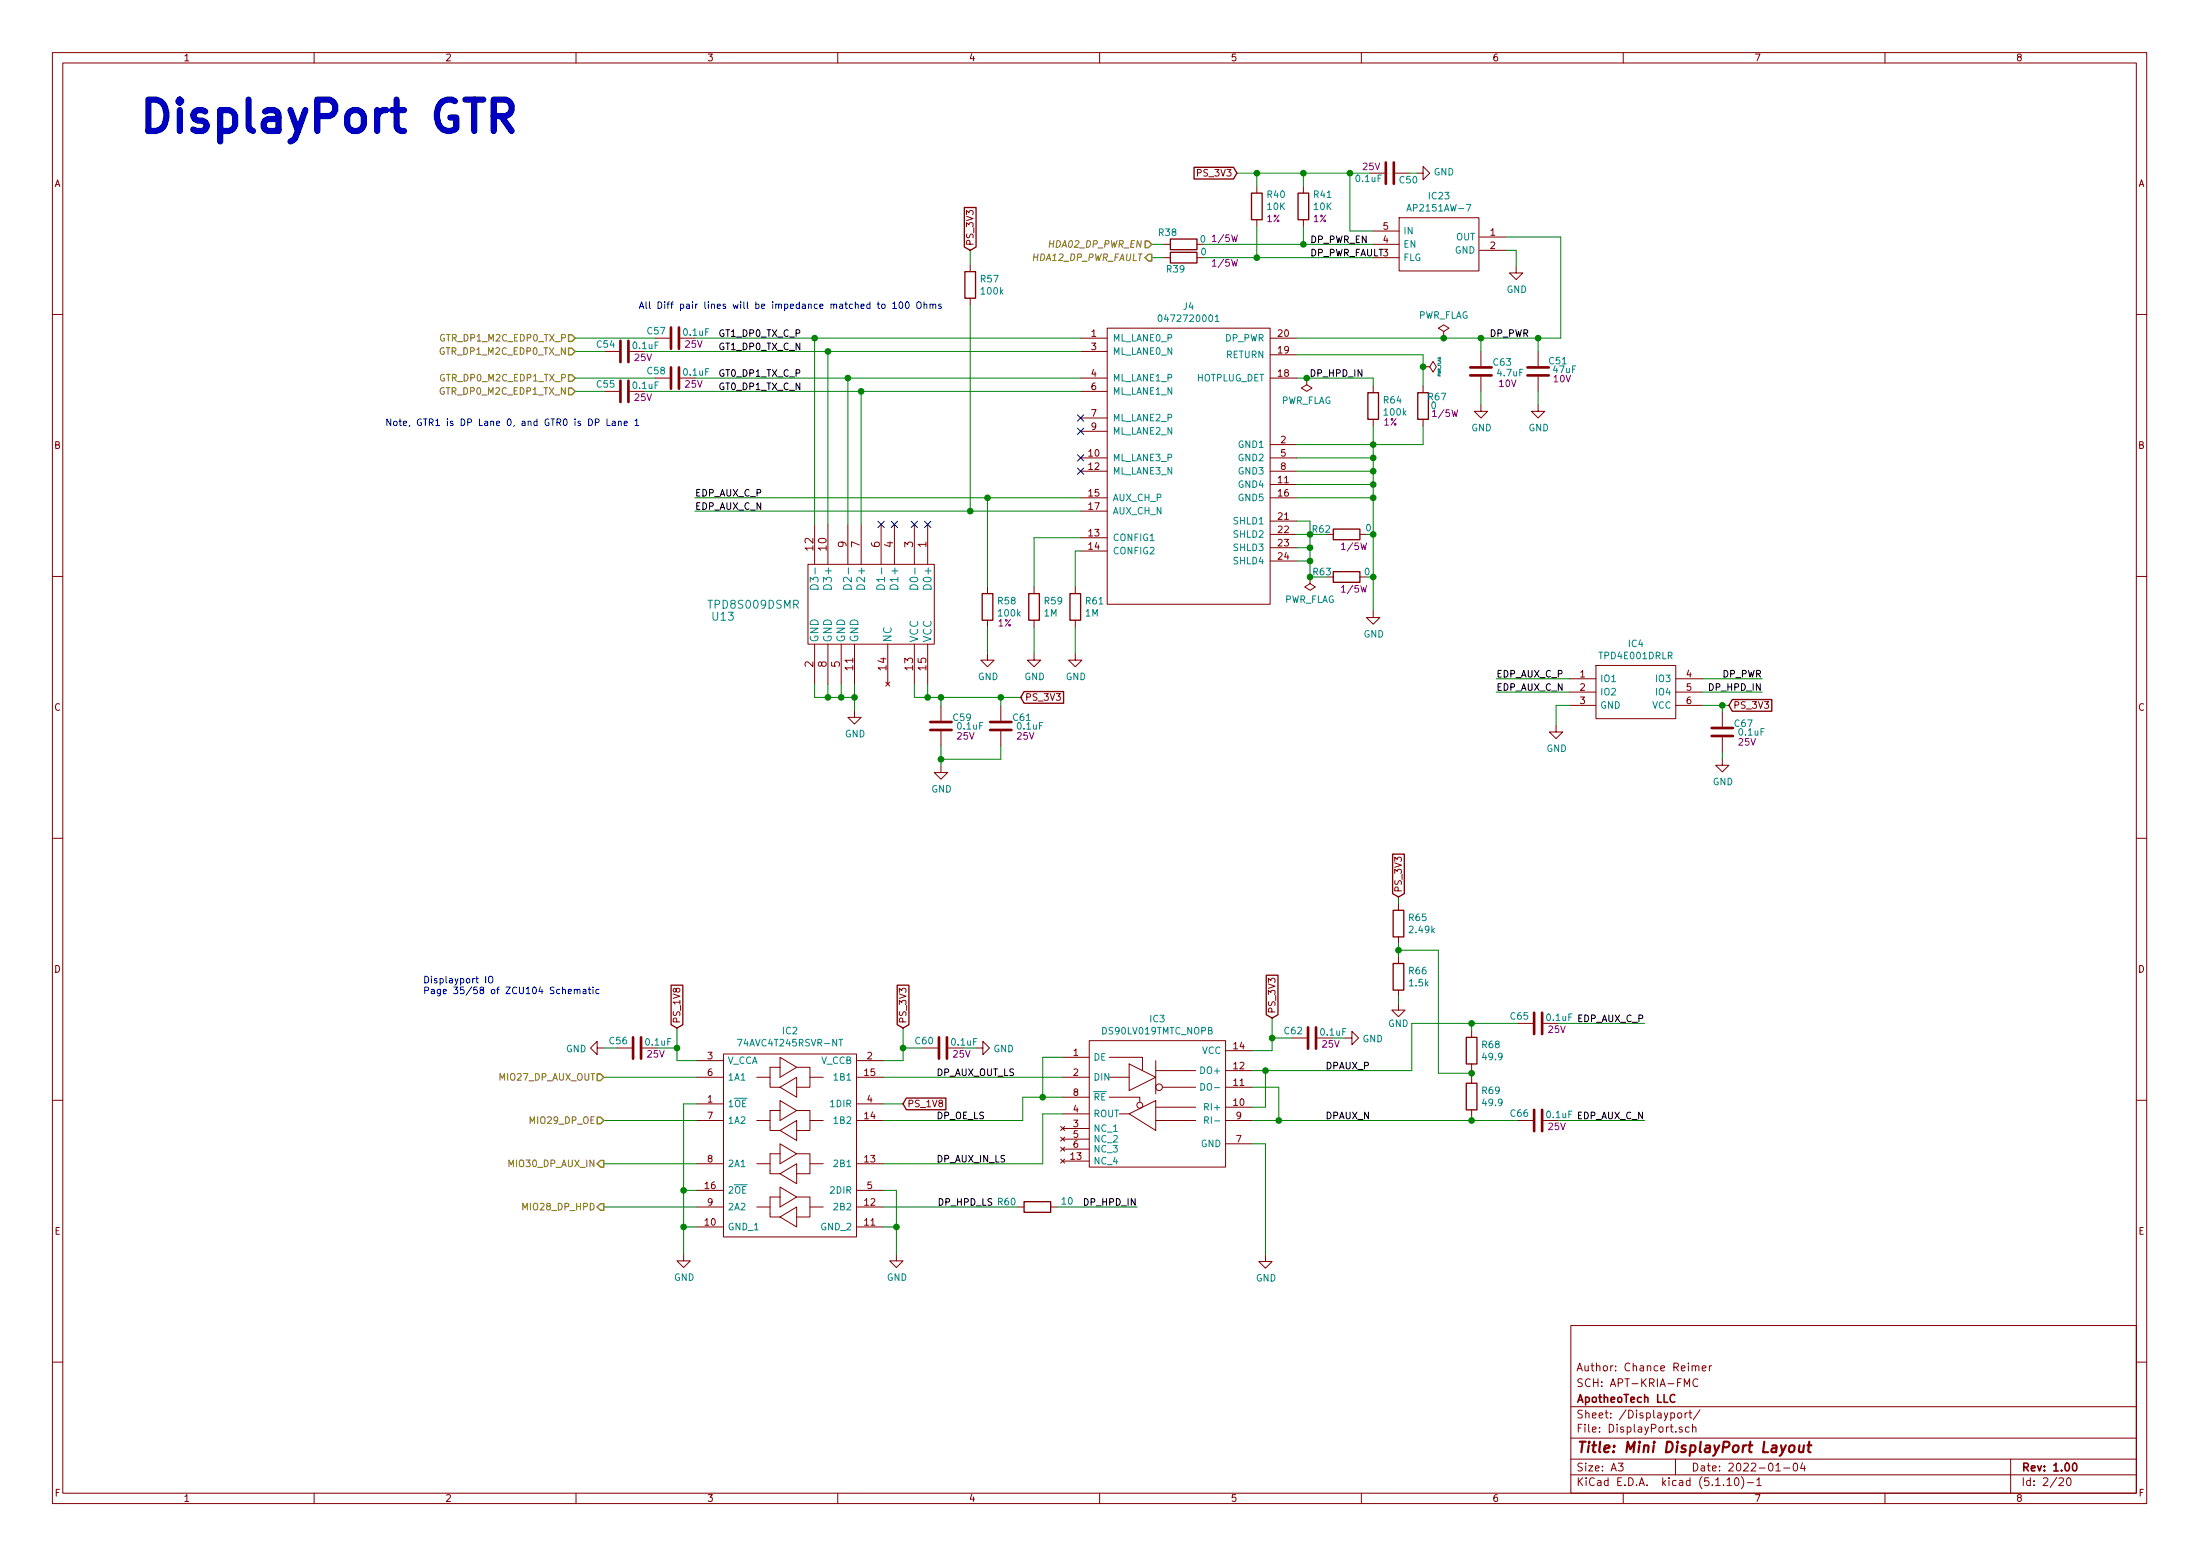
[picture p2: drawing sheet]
<svg xmlns="http://www.w3.org/2000/svg" width="420mm" height="297mm" viewBox="0 0 420 297" stroke-linecap="round" stroke-linejoin="round" font-family="sans-serif">
<g fill="none" stroke="#840000" stroke-width=".19">
<path d="M10 10h400v277h-400zM12 12h396v273.1h-396zM60 10v2M110 10v2M160 10v2M210 10v2M260 10v2M310 10v2M360 10v2M240 35.6v1.3M248.9 35.6v1.3M261.6 33.1h2.8"/>
<path d="M266.4 33.1h2.8M270.5 33.1h1.3v-1.3l1.2 1.3-1.2 1.2v-1.2M185.3 50.6v1.3M185.3 56.9v1.3M222.2 49.2h1.3M222.2 46.6h1.3M228.6 49.2h1.3M228.6 46.6h1.3M240 41.9v1.3M248.9 41.9v1.3M262.1 49.2h5.1M262.1 46.6h5.1"/>
<path d="M262.1 44.1h5.1M267.2 41.6h15.2v10.1h-15.2zM282.6 45.2h5.1M282.6 47.8h5.1M289.6 50.8v1.3h1.2l-1.2 1.3-1.3-1.3h1.3M10 60h2M115.4 74.7h2.8M115.4 67.1h2.8M120.3 74.7h2.8M120.3 67.1h2.8M125.1 72.2h2.8M125.1 64.6h2.8"/>
<path d="M129.9 72.2h2.8M129.9 64.6h2.8M206.4 74.7h5.1M206.4 72.2h5.1M206.4 67.1h5.1M206.4 64.6h5.1M206.4 79.8h5.1M211.5 62.6h31.1v52.8h-31.1zM242.6 72.2h5M242.6 64.6h5M242.6 67.7h5M249.6 72.2v1.2l1 .7-1 .6-1.1-.6 1.1-.7"/>
<path d="M249.6 72.2h.1M262.3 73.7v1.3M271.8 70h1.2l.7-1 .6 1-.6 1-.7-1M271.8 70h.1M271.8 73.7v1.3M275.7 63.3l1-.7-1-.6-1 .6 1 .7v1.3M275.7 64.6h.1M282.8 77.3v1.2h1.3l-1.3 1.3-1.2-1.3h1.2M282.8 67.1v2.8M282.8 71.9v2.8M293.8 77.3v1.2h1.2l-1.2 1.3-1.3-1.3h1.3M293.8 67.1v2.8"/>
<path d="M293.8 71.9v2.8M408 60h2M206.4 87.4h5.1M206.4 90h5.1M206.4 95h5.1M206.4 97.6h5.1M206.4 82.3h5.1M242.6 87.4h5M242.6 92.5h5M242.6 90h5M242.6 95h5M242.6 84.9h5"/>
<path d="M242.6 99.5h5M262.3 80v1.3M271.8 80v1.3M10 110h2M154.3 107.7h24.1v15.3h-24.1zM155.6 100.1v7.6M158.1 100.1v7.6M161.9 100.1v7.6M164.5 100.1v7.6M168.3 100.1v7.6M170.8 100.1v7.6M174.6 100.1v7.6"/>
<path d="M177.2 100.1v7.6M188.6 112.1v1.2M188.6 118.4v1.3M197.5 112.1v1.2M197.5 118.4v1.3M205.4 112.1v1.2M205.4 118.4v1.3M206.4 102.7h5.1M206.4 105.2h5.1M242.6 102h5M242.6 104.6h5M242.6 107.1h5"/>
<path d="M250.2 110.1v1.3l1 .7-1 .6-1-.6 1-.7M250.2 110.1h.1M253.4 102h1.2M259.7 102h1.3M259.7 110.1h1.3M262.3 116.6v1.3h1.2l-1.2 1.3-1.3-1.3h1.3M408 110h2M155.6 123v7.6M158.1 123v7.6M160.7 123v7.6M163.2 135.7v1.2h1.3l-1.3 1.3-1.3-1.3h1.3M163.2 123v7.6"/>
<path d="M169.2 130.2l.7 .8M169.5 123v7.6M169.9 130.2l-.7 .8M174.6 123v7.6M177.2 123v7.6M179.7 134.8v2.8M179.7 139.6v2.8M188.6 124.8v1.2h1.3l-1.3 1.3-1.3-1.3h1.3M191.1 134.8v2.8M191.1 139.6v2.8M197.5 124.8v1.2h1.3l-1.3 1.3-1.3-1.3h1.3M205.4 124.8v1.2h1.2l-1.2 1.3-1.3-1.3h1.3"/>
<path d="M297.2 138.5v1.2h1.2l-1.2 1.3-1.3-1.3h1.3M299.7 129.6h5.1M299.7 132.1h5.1M299.7 134.7h5.1M304.8 127h15.2v10.2h-15.2zM320 129.6h5.1M320 132.1h5.1M320 134.7h5.1M328.9 135.9v2.8M179.7 146.2v1.3h1.3l-1.3 1.3-1.3-1.3h1.3M328.9 144.8v1.3h1.3l-1.3 1.3-1.2-1.3h1.2M328.9 140.8v2.7"/>
<path d="M10 160h2M267.1 172.5v1.3M267.1 178.9v1.2M408 160h2M208 198.7h26.1v24.1h-26.1zM246.8 198.2h2.8M251.6 198.2h2.8M256.9 198.2h1.3v1.2l1.3-1.2-1.3-1.3v1.3M267.1 191.6v1.2h-1.3l1.3 1.3 1.3-1.3h-1.3M267.1 182.7v1.2M267.1 189v1.3M281.1 196.8v1.2"/>
<path d="M289.9 195.4h2.8M294.8 195.4h2.8M10 210h2M114 200.1v-1.3l-1.2 1.3 1.2 1.2v-1.2h1.3M117.9 200.1h2.7M122.7 200.1h2.8M133.1 205.6h5.1M133.1 213.9h5.1M133.1 210.7h5.1M133.1 202.5h5.1M138.2 201.2h25.4v34.9h-25.4zM144.5 205.6h2.6"/>
<path d="M144.5 213.9h2.6M147.1 203.7v3.2zM147.1 203.7h1.9zM147.1 212v3.2zM147.1 212h1.9zM147.1 206.9v.7h1.9l3.1-2v3.9l-3.1-1.9M147.1 215.2v.6h1.9l3.1-1.9v3.8l-3.1-1.9M149 203.7v1.9zM149 212v1.9zM149 203.7v-1.9l3.1 1.9-3.1 1.9M149 212v-1.9l3.1 1.9-3.1 1.9M152.1 203.7h2.6v3.9h-2.6"/>
<path d="M152.1 212h2.6v3.8h-2.6M154.7 205.6h2.5M154.7 213.9h2.5M163.6 205.6h5.1M163.6 213.9h5.1M163.6 210.7h5.1M163.6 202.5h5.1M176.3 200.1h2.8M181.1 200.1h2.8M186.4 200.1h1.3v1.2l1.3-1.2-1.3-1.3v1.3M202.6 215l.7 .8M202.6 217.1l.7 .7"/>
<path d="M202.6 219l.7 .7M202.9 205.6h5.1M202.9 212.6h5.1M202.9 201.8h5.1M202.9 215.4h5.1M202.9 217.5h5.1M202.9 219.4h5.1M202.9 209.5h5.1M203.3 215l-.7 .8M203.3 217.1l-.7 .7M203.3 219l-.7 .7M211.8 201.8h6.4v2.6"/>
<path d="M211.8 209.5h5.9v.8M211.8 205.6h3.8M213.7 212.6h1.9M215.6 203.1l5.1 2.5-5.1 2.6zM215.6 212.6l5.1-2.5v5.7zM220.7 213.9h7.6M220.7 202.5v6.3M220.7 204.4h7.6M220.7 211.4h7.6M222 207.6h6.3M234.1 213.9h5M234.1 204.4h5"/>
<path d="M234.1 207.6h5M234.1 211.4h5M234.1 200.6h5M234.1 218.3h5M281.1 203.1v1.3M281.1 205.5v1.3M281.1 211.9v1.2M289.9 213.9h2.8M294.8 213.9h2.8M408 210h2M130.6 239.4v1.3h1.2l-1.2 1.3-1.3-1.3h1.3M133.1 230.4h5.1"/>
<path d="M133.1 222.2h5.1M133.1 234.2h5.1M133.1 227.2h5.1M144.5 230.4h2.6M144.5 222.2h2.6M147.1 228.5v3.2zM147.1 228.5h1.9zM147.1 220.3v3.1zM147.1 220.3h1.9zM147.1 231.7v.6h1.9l3.1-1.9v3.8l-3.1-1.9M147.1 223.4v.7h1.9l3.1-1.9v3.8l-3.1-1.9M149 228.5v1.9z"/>
<path d="M149 220.3v1.9zM149 228.5v-1.9l3.1 1.9-3.1 1.9M149 220.3v-2l3.1 2-3.1 1.9M152.1 228.5h2.6v3.8h-2.6M152.1 220.3h2.6v3.8h-2.6M154.7 230.4h2.5M154.7 222.2h2.5M163.6 230.4h5.1M163.6 222.2h5.1M163.6 234.2h5.1M163.6 227.2h5.1M171.2 239.4v1.3h1.3l-1.3 1.3-1.3-1.3h1.3"/>
<path d="M194.3 230.4h1.3M200.7 230.4h1.2M202.6 221.3l.7 .7M202.9 221.7h5.1M203.3 221.3l-.7 .7M241.7 239.6v1.2h1.3l-1.3 1.3-1.3-1.3h1.3M300 253h108v32.1h-108zM10 260h2M300 278.5h108M300 274.5h108M300 268.5h108M309 279.3h1l-.5 .6 .4 .1v.7l-.2 .1-.7-.1"/>
<path d="M320 278.5v3M320.5 269.8l.2-.1 .4 .1v.8l-.2 .1-.4-.1zM321.3 272.5a.37 .37 0 0 0-.6 .1l.1 .2 .5 .2v.1l-.2 .3-.4-.1M321.7 264.7v-1.5l.5 1.1 .5-1.1v1.5M321.8 269.7v1M322.2 269.7l-.4 .3M322.5 269.7h.6M322.6 272.5l-.4-.1-.3 .3 .1 .6 .2 .1 .4-.1M322.8 269.2v1.3l.3 .2M323.2 260.8a.37 .37 0 0 1 .6 .1v.8M323.2 272.5h.1a.37 .37 0 0 1 .6 .1v.8M323.2 271.9v1.5"/>
<path d="M323.8 260.9l.2-.2 .4 .1 .1 .9M324.3 263.4a.71 .71 0 0 0-1 .4 .71 .71 0 0 0 .7 .9l.3-.1M324.7 269.1l-1.3 2M325.1 261.2l.7-.1v-.3l-.5-.1-.2 .2 .1 .7h.6M326.5 260.7v1M326.9 260.7l-.3 .1-.1 .2M342.6 279.5l.4-.2a.94 .94 0 0 1 0 1.5 .82 .82 0 0 1-.4-1.3zM344.2 279.2l-.3 1.1h.9M344.6 279.8v1M384 278.5v6.6M408 260h2M60 285.1v1.9"/>
<path d="M110 285.1v1.9M160 285.1v1.9M210 285.1v1.9M260 285.1v1.9M300 281.5h108M310 285.1v1.9M329.8 282.5l.5-.4v1.5M329.8 283.6h.9M331.4 282.2l.2-.1a.8 .8 0 0 1 .5 .8 .8 .8 0 0 1-.5 .7 1 1 0 0 1-.2-1.4zM332.6 281.9a1.71 1.71 0 0 1 0 2.3M333.7 283h1.2M335.5 282.5l.4-.4v1.5"/>
<path d="M335.5 283.6h.9M339.2 280.8h.8M340.7 280.2h1.1M360 285.1v1.9M393.2 282.3l.6-.2 .3 .4-.9 1.1h.9M394.8 282.3l.2-.2a.86 .86 0 0 1 .2 1.5 .79 .79 0 0 1-.4-1.3z"/>
<circle cx="217.7" cy="211" r=".56"/>
<circle cx="221.4" cy="207.6" r=".63"/>
</g>
<path d="M319.9 266.4a.59 .59 0 0 0-.8-.1 .59 .59 0 0 0-.2 .8 .56 .56 0 0 0 .3 .5 .56 .56 0 0 0 .7 0M395.9 279.5l.3-.2a.86 .86 0 0 1 .1 1.5l-.4-.3-.1-.6z" fill="none" stroke="#840000" stroke-width=".3"/>
<path d="M341.8 276.1l.1-.1a.51 .51 0 0 1 .8 .3l-.2 .7a.51 .51 0 0 1-.5 .2 .51 .51 0 0 1-.4-.4zM343.7 275.9l-.1 1.2a.59 .59 0 0 0 .8-.1M344.5 275.9l-.2 1.3M345.2 275.9h.7M345.5 275.2l-.2 1.7 .1 .2 .4 .1" fill="none" stroke="#840000" stroke-width=".41"/>
<g fill="none" stroke="#840000" stroke-width=".25">
<path d="M184.2 39.6h2.2v7.6l-1.1 .6-1.1-.6zM228 31.9h7.6l.6 1.2-.6 1.1h-7.6zM239 36.9h2v5h-2zM247.9 36.9h2v5h-2zM184.3 51.9h2v5h-2zM223.5 45.6h5.1v2.1h-5.1zM223.5 48.2h5.1v2h-5.1zM261.2 75h2.1v5h-2.1zM270.8 75h2v5h-2zM187.6 113.3h2v5.1h-2zM196.5 113.3h2v5.1h-2zM204.3 113.3h2.1v5.1h-2.1z"/>
<path d="M254.6 101h5.1v2h-5.1zM254.6 109.1h5.1v2.1h-5.1zM195.6 132h7.5v2.3h-7.5l-.7-1.2zM330.8 133.5h7.6v2.3h-7.6l-.6-1.1zM266 163.1h2.2v7.5l-1.1 .6-1.1-.6zM266.1 173.8h2v5.1h-2zM128.2 188.1h2.2v7.5l-1.1 .7-1.1-.7zM171.3 188.1h2.3v7.5l-1.1 .7-1.2-.7zM241.8 186.2h2.3v7.5l-1.1 .6-1.2-.6zM266.1 183.9h2v5.1h-2zM280 198h2.1v5.1h-2.1zM173.1 209.6h7.5v2.2h-7.5l-.6-1.1z"/>
<path d="M280 206.8h2.1v5.1h-2.1zM195.6 229.4h5.1v2h-5.1z"/>
</g>
<g fill="none" stroke="#008484" stroke-width=".19">
<path d="M280 39h.9l-.6 1.3M268.7 40.3l.4-1.3 .4 1.3M221.3 60.2l.2-.1a.67 .67 0 0 1 .4 .6 .67 .67 0 0 1-.4 .7l-.3-.5zM232.1 60.5l.3-.4v1.3M232.1 61.4h.7M154.8 111.9a.8 .8 0 0 1 .9-.2 .8 .8 0 0 1 .5 .8h-1.5zM157.4 111.9a.8 .8 0 0 1 .9-.2 .8 .8 0 0 1 .5 .8h-1.5zM161.2 111.9a.8 .8 0 0 1 .9-.2 .8 .8 0 0 1 .5 .8h-1.5zM163.7 111.9a.8 .8 0 0 1 .9-.2 .8 .8 0 0 1 .5 .8h-1.5zM167.5 111.9a.8 .8 0 0 1 .9-.2 .8 .8 0 0 1 .5 .8h-1.5zM170.1 111.9a.8 .8 0 0 1 .9-.2 .8 .8 0 0 1 .5 .8h-1.5zM173.9 111.9a.8 .8 0 0 1 .9-.2 .8 .8 0 0 1 .5 .8h-1.5z"/>
<path d="M176.4 111.9a.8 .8 0 0 1 .9-.2 .8 .8 0 0 1 .5 .8h-1.5zM140.8 198.4h.9l-.6 1.3M160.2 198.4h.7M229.3 206.8a.64 .64 0 0 1 .8 .7 .64 .64 0 0 1-.8 .6zM230.1 213.9l.6-.1v-.5l-.6-.1v1.3M230.4 213.9l.4 .6"/>
</g>
<g fill="none" stroke="#840000" stroke-width=".51">
<path d="M264.7 31v4.1M266.2 31v4.1M118.5 65.1v4M118.5 72.7v4M120 65.1v4M120 72.7v4M128.1 62.5v4.1M128.1 70.1v4.1M129.7 62.5v4.1M129.7 70.1v4.1M280.8 71.7h4.1M280.8 70.1h4.1"/>
<path d="M291.7 71.7h4.1M291.7 70.1h4.1M177.7 137.8h4M177.7 139.4h4M189.1 137.8h4.1M189.1 139.4h4.1M326.9 139h4.1M326.9 140.5h4.1M120.9 198v4.1M122.4 198v4.1M179.3 198v4.1M180.8 198v4.1"/>
<path d="M249.8 196.1v4.1M251.3 196.1v4.1M293 193.3v4.1M294.5 193.3v4.1M293 211.9v4M294.5 211.9v4"/>
</g>
<g fill="none" stroke="#008400" stroke-width=".19">
<path d="M236.2 33.1h25.4M240 33.1v2.5M248.9 33.1v2.5M257.8 33.1v11h4.3M269.2 33.1h1.3M185.3 47.8v2.8M185.3 58.2v39.4M220 49.2h2.2M220 46.6h2.2M229.9 49.2h32.2M229.9 46.6h32.2M240 43.2v6"/>
<path d="M248.9 43.2v3.4M287.7 45.2h10.4v19.4h-50.5M287.7 47.8h1.9v3M109.9 72.2h15.2M109.9 64.6h15.2M109.9 74.7h5.5M109.9 67.1h5.5M123.1 74.7h83.3M123.1 67.1h83.3M132.7 72.2h73.7M132.7 64.6h73.7M155.6 64.6v35.5"/>
<path d="M158.1 67.1v33M161.9 72.2v27.9M164.5 74.7v25.4M247.6 67.7h24.2v6M247.6 72.2h14.7v1.5M282.8 64.6v2.5M282.8 74.7v2.6M293.8 64.6v2.5M293.8 74.7v2.6M132.7 95h73.7M132.7 97.6h73.7M188.6 95v17.1"/>
<path d="M247.6 99.5h2.6v10.6h3.2M247.6 95h14.7M247.6 92.5h14.7M247.6 90h14.7M247.6 87.4h14.7M262.3 81.3v35.3M271.8 81.3v3.6h-24.2M188.6 119.7v5.1M197.5 119.7v5.1M205.4 119.7v5.1M206.4 105.2h-1v6.9M206.4 102.7h-8.9v9.4"/>
<path d="M247.6 102h5.8M247.6 107.1h2.6M247.6 104.6h2.6M261 110.1h1.3M155.6 130.6v2.5h7.6M158.1 130.6v2.5M160.7 130.6v2.5M163.2 130.6v5.1M174.6 130.6v2.5h20.3M177.2 130.6v2.5M179.7 133.1v1.7M191.1 133.1v1.7"/>
<path d="M285.7 129.6h14M285.7 132.1h14M299.7 134.7h-2.5v3.8M325.1 134.7h5.1M325.1 129.6h11.4M325.1 132.1h11.4M328.9 134.7v1.2M179.7 142.4v3.8M191.1 142.4v2.5h-11.4M328.9 143.5v1.3M267.1 171.2v1.3M129.3 196.3v6.2h3.8"/>
<path d="M172.5 196.3v6.2h-3.8M243 194.3v6.3h-3.9M243 198.2h3.8M267.1 181.4h7.6v23.5h6.4M267.1 180.1v2.6M267.1 190.3v1.3M281.1 195.4v1.4M289.9 195.4h-20.3v9h-30.5M297.6 195.4h16.5M115.3 213.9h17.8M115.3 205.6h17.8M115.3 200.1h2.6"/>
<path d="M125.5 200.1h3.8M133.1 210.7h-2.5v28.7M168.7 205.6h34.2M168.7 210.7h3.8M172.5 200.1h3.8M202.9 209.5h-7.6v4.4h-26.6M202.9 212.6h-3.8v9.6h-30.4M202.9 201.8h-3.8v7.7M239.1 218.3h2.6v21.3M239.1 213.9h50.8M239.1 207.6h5.1v6.3M241.7 204.4v7h-2.6"/>
<path d="M281.1 204.4v1.1M281.1 213.1v.8M297.6 213.9h16.5M115.3 222.2h17.8M115.3 230.4h17.8M130.6 227.2h2.5M130.6 234.2h2.5M168.7 227.2h2.5v12.2M168.7 230.4h25.6M168.7 234.2h2.5M201.9 230.4h15.3"/>
</g>
<path d="M218.7 46h.6l.7 .6-.7 .7h-.6zM219.3 48.6h.7v1.2h-.7l-.6-.6zM108.6 66.5h.6l.7 .6-.7 .6h-.6zM108.6 71.5h.6l.7 .7-.7 .6h-.6zM108.6 74.1h.6l.7 .6-.7 .6h-.6zM108.6 63.9h.6l.7 .7-.7 .6h-.6zM114 213.3h.7l.6 .6-.6 .6h-.7zM114 205h.7l.6 .6-.6 .7h-.7zM114.7 221.5h.6v1.3h-.6l-.7-.6zM114.7 229.8h.6v1.2h-.6l-.7-.6z" fill="none" stroke="#848400" stroke-width=".25"/>
<g fill="none" stroke="#0000c2" stroke-width=".19">
<path d="M167.5 58.1h.5M167.7 57.6v1.1l.3 .2M168.5 58.1l.5 .1v.5l-.1 .1-.3 .1-.2-.1zM170.5 58l.3-.4v1.3M170.5 58.9h.7M171.8 57.7l.2-.1a.69 .69 0 0 1 .4 .7 .69 .69 0 0 1-.4 .6l-.2-.1-.1-.4zM173 57.7l.2-.1a.67 .67 0 0 1 .5 .7 .67 .67 0 0 1-.5 .6l-.3-.5zM175.1 57.8l.3-.2a.44 .44 0 0 1 .5 .5v.6l-.5 .2-.3-.2zM176.5 58.2l.2-.1h.3v.8M176.5 57.6v1.3M177.6 58.2l.2-.1h.3l.1 .8M177.6 58.1v.8"/>
<path d="M178.2 58.2l.2-.1h.2l.1 .8M179.7 58.1h-.3l-.2 .1 .1 .2 .4 .1v.3h-.5M115.9 80v1.2h.6M113.7 80.6h.6l.1-.2v-.3l-.7-.1v1.2M117 80.5h.4l.1 .7M117.5 80.7l-.4 .1-.2 .1 .2 .3h.4M118.1 80.5l.2-.1 .3 .1v.7M118.1 80.4v.8M119.2 80.8l.6-.1-.1-.2-.3-.1-.2 .2 .1 .6h.4M121.3 80.3l.3-.3v1.2M121.3 81.2h.7M92.8 186.4v1.2"/>
<path d="M93.3 186.5l.3-.1a.44 .44 0 0 1 .5 .4v.7l-.5 .1-.3-.1zM108.5 189.3l.6-.1v-.3h-.4l-.2 .1 .1 .6h.5M109.7 189l.2-.1h.3v.8M109.7 188.9v.8M110.2 189l.2-.1h.3l.1 .8M111.4 188.9h.5v.8M111.9 189.2h-.4l-.2 .2 .1 .2h.5M112.3 188.9h.5M112.5 188.4v1.1l.3 .2M113.3 188.4v.2M113.3 188.9v.8M114.4 188.9h-.4l-.2 .2 .1 .5h.5"/>
</g>
<path d="M94.3 22.2h2.3a1.63 1.63 0 0 0 1.2-1.6 1.63 1.63 0 0 0-1.2-1.6h-2.3v6M95.7 22.2l2 2.8" fill="none" stroke="#0000c2" stroke-width="1.2"/>
<g fill="#008400" stroke="#008400" stroke-width=".25">
<circle cx="240" cy="33.1" r=".51"/>
<circle cx="248.9" cy="33.1" r=".51"/>
<circle cx="188.6" cy="95" r=".51"/>
<circle cx="185.3" cy="97.6" r=".51"/>
<circle cx="248.9" cy="46.6" r=".51"/>
<circle cx="275.7" cy="64.6" r=".51"/>
<circle cx="250.2" cy="107.1" r=".51"/>
<circle cx="257.8" cy="33.1" r=".51"/>
<circle cx="262.3" cy="102" r=".51"/>
<circle cx="328.9" cy="134.7" r=".51"/>
<circle cx="293.8" cy="64.6" r=".51"/>
<circle cx="282.8" cy="64.6" r=".51"/>
<circle cx="240" cy="49.2" r=".51"/>
<circle cx="262.3" cy="95" r=".51"/>
<circle cx="262.3" cy="92.5" r=".51"/>
<circle cx="262.3" cy="90" r=".51"/>
<circle cx="262.3" cy="87.4" r=".51"/>
<circle cx="250.2" cy="102" r=".51"/>
<circle cx="177.2" cy="133.1" r=".51"/>
<circle cx="163.2" cy="133.1" r=".51"/>
<circle cx="160.7" cy="133.1" r=".51"/>
<circle cx="158.1" cy="133.1" r=".51"/>
<circle cx="262.3" cy="110.1" r=".51"/>
<circle cx="250.2" cy="110.1" r=".51"/>
<circle cx="250.2" cy="104.6" r=".51"/>
<circle cx="267.1" cy="181.4" r=".51"/>
<circle cx="281.1" cy="204.9" r=".51"/>
<circle cx="271.8" cy="70" r=".51"/>
<circle cx="241.7" cy="204.4" r=".51"/>
<circle cx="243" cy="198.2" r=".51"/>
<circle cx="164.5" cy="74.7" r=".51"/>
<circle cx="281.1" cy="195.4" r=".51"/>
<circle cx="262.3" cy="84.9" r=".51"/>
<circle cx="199.1" cy="209.5" r=".51"/>
<circle cx="161.9" cy="72.2" r=".51"/>
<circle cx="281.1" cy="213.9" r=".51"/>
<circle cx="171.2" cy="234.2" r=".51"/>
<circle cx="172.5" cy="200.1" r=".51"/>
<circle cx="158.1" cy="67.1" r=".51"/>
<circle cx="244.2" cy="213.9" r=".51"/>
<circle cx="179.7" cy="133.1" r=".51"/>
<circle cx="191.1" cy="133.1" r=".51"/>
<circle cx="179.7" cy="144.9" r=".51"/>
<circle cx="129.3" cy="200.1" r=".51"/>
<circle cx="130.6" cy="227.2" r=".51"/>
<circle cx="130.6" cy="234.2" r=".51"/>
<circle cx="249.6" cy="72.2" r=".51"/>
<circle cx="155.6" cy="64.6" r=".51"/>
</g>
<g fill="none" stroke="#000084" stroke-width=".19">
<path d="M205.8 79.2l1.2 1.2M207 79.2l-1.2 1.2M167.7 99.5l1.2 1.2M168.9 99.5l-1.2 1.2M170.2 99.5l1.2 1.2M171.4 99.5l-1.2 1.2M174 99.5l1.2 1.2M175.2 99.5l-1.2 1.2M176.6 99.5l1.2 1.2M177.8 99.5l-1.2 1.2M205.8 89.3l1.2 1.3M205.8 86.8l1.2 1.2"/>
<path d="M205.8 81.7l1.2 1.2M207 89.3l-1.2 1.3M207 86.8l-1.2 1.2M207 81.7l-1.2 1.2"/>
</g>
<text font-size="8.3" fill="#0000c2" x="26.2" y="25.3">DisplayPort GTR</text>
<text font-size="2.8" fill="#840000" x="301" y="277.3">Title: Mini DisplayPort Layout</text>
<g font-size="2.1" fill="#840000">
<text x="155.3" y="105.1" transform="rotate(-90 155.3 105.1)">12</text>
<text x="157.9" y="105.1" transform="rotate(-90 157.9 105.1)">10</text>
<text x="161.7" y="104.5" transform="rotate(-90 161.7 104.5)">9</text>
<text x="164.2" y="104.5" transform="rotate(-90 164.2 104.5)">7</text>
<text x="168" y="104.5" transform="rotate(-90 168 104.5)">6</text>
<text x="170.6" y="104.5" transform="rotate(-90 170.6 104.5)">4</text>
<text x="174.4" y="104.5" transform="rotate(-90 174.4 104.5)">3</text>
<text x="176.9" y="104.5" transform="rotate(-90 176.9 104.5)">1</text>
<text x="155.3" y="127.4" transform="rotate(-90 155.3 127.4)">2</text>
<text x="157.9" y="127.4" transform="rotate(-90 157.9 127.4)">8</text>
<text x="160.4" y="127.4" transform="rotate(-90 160.4 127.4)">5</text>
<text x="162.9" y="127.9" transform="rotate(-90 162.9 127.9)">11</text>
<text x="169.3" y="127.9" transform="rotate(-90 169.3 127.9)">14</text>
<text x="174.4" y="127.9" transform="rotate(-90 174.4 127.9)">13</text>
<text x="176.9" y="127.9" transform="rotate(-90 176.9 127.9)">15</text>
<text x="301" y="261.8">Author: Chance Reimer</text>
<text x="301" y="267.8">ApotheoTech LLC</text>
<text x="301" y="264.8">SCH: APT-KRIA-FMC</text>
<text x="301" y="273.5">File: DisplayPort.sch</text>
<text x="301" y="270.8">Sheet: /Displayport/</text>
<text x="301" y="280.9">Size: A3</text>
<text x="323" y="280.9">Date: 2022-01-04</text>
<text x="386" y="280.9">Rev: 1.00</text>
<text x="301" y="283.7">KiCad E.D.A. kicad (5.1.10)-1</text>
<text x="386" y="283.7">Id: 2/20</text>
</g>
<g font-size="2.1" fill="#008484">
<text x="156.3" y="111.3" transform="rotate(-90 156.3 111.3)">D3-</text>
<text x="158.9" y="111.9" transform="rotate(-90 158.9 111.9)">D3+</text>
<text x="162.7" y="111.3" transform="rotate(-90 162.7 111.3)">D2-</text>
<text x="165.2" y="111.9" transform="rotate(-90 165.2 111.9)">D2+</text>
<text x="169" y="111.3" transform="rotate(-90 169 111.3)">D1-</text>
<text x="171.6" y="111.9" transform="rotate(-90 171.6 111.9)">D1+</text>
<text x="175.4" y="111.3" transform="rotate(-90 175.4 111.3)">D0-</text>
<text x="177.9" y="111.9" transform="rotate(-90 177.9 111.9)">D0+</text>
<text x="135.6" y="116.2">TPD8S009DSMR</text>
<text x="136.1" y="118.5">U13</text>
<text x="156.3" y="122.7" transform="rotate(-90 156.3 122.7)">GND</text>
<text x="158.9" y="122.7" transform="rotate(-90 158.9 122.7)">GND</text>
<text x="161.4" y="122.7" transform="rotate(-90 161.4 122.7)">GND</text>
<text x="163.9" y="122.7" transform="rotate(-90 163.9 122.7)">GND</text>
<text x="170.3" y="122.7" transform="rotate(-90 170.3 122.7)">NC</text>
<text x="175.4" y="122.7" transform="rotate(-90 175.4 122.7)">VCC</text>
<text x="177.9" y="122.7" transform="rotate(-90 177.9 122.7)">VCC</text>
</g>
<g font-size="1.8" fill="#840000">
<text x="35" y="11.7">1</text>
<text x="85" y="11.7">2</text>
<text x="135" y="11.7">3</text>
<text x="185" y="11.7">4</text>
<text x="235" y="11.7">5</text>
<text x="285" y="11.7">6</text>
<text x="335" y="11.7">7</text>
<text x="385" y="11.7">8</text>
<text x="10.4" y="35.7">A</text>
<text x="228.9" y="33.7">PS_3V3</text>
<text x="408.4" y="35.7">A</text>
<text x="185.9" y="47" transform="rotate(-90 185.9 47)">PS_3V3</text>
<text x="264.2" y="46.4">4</text>
<text x="264.2" y="43.9">5</text>
<text x="284.6" y="45">1</text>
<text x="284.6" y="47.5">2</text>
<text x="208.4" y="64.3">1</text>
<text x="244.1" y="64.3">20</text>
<text x="208.4" y="66.8">3</text>
<text x="208.4" y="71.9">4</text>
<text x="244.1" y="71.9">18</text>
<text x="244.1" y="67.5">19</text>
<text x="208.4" y="74.5">6</text>
<text x="208.4" y="79.5">7</text>
<text x="208.4" y="82.1">9</text>
<text x="10.4" y="85.7">B</text>
<text x="207.9" y="87.2">10</text>
<text x="207.9" y="89.7">12</text>
<text x="244.6" y="84.6">2</text>
<text x="244.6" y="87.2">5</text>
<text x="244.6" y="89.7">8</text>
<text x="408.4" y="85.7">B</text>
<text x="207.9" y="94.8">15</text>
<text x="244.1" y="92.2">11</text>
<text x="244.1" y="94.8">16</text>
<text x="207.9" y="97.3">17</text>
<text x="244.1" y="99.2">21</text>
<text x="244.1" y="101.8">22</text>
<text x="207.9" y="102.4">13</text>
<text x="207.9" y="104.9">14</text>
<text x="244.1" y="104.3">23</text>
<text x="244.1" y="106.8">24</text>
<text x="301.8" y="129.3">1</text>
<text x="301.8" y="131.9">2</text>
<text x="322.1" y="129.3">4</text>
<text x="322.1" y="131.9">5</text>
<text x="10.4" y="135.7">C</text>
<text x="195.7" y="133.8">PS_3V3</text>
<text x="301.8" y="134.4">3</text>
<text x="322.1" y="134.4">6</text>
<text x="331" y="135.3">PS_3V3</text>
<text x="408.4" y="135.7">C</text>
<text x="267.7" y="170.4" transform="rotate(-90 267.7 170.4)">PS_3V3</text>
<text x="10.4" y="185.7">D</text>
<text x="408.4" y="185.7">D</text>
<text x="129.9" y="195.5" transform="rotate(-90 129.9 195.5)">PS_1V8</text>
<text x="173.1" y="195.5" transform="rotate(-90 173.1 195.5)">PS_3V3</text>
<text x="243.6" y="193.6" transform="rotate(-90 243.6 193.6)">PS_3V3</text>
<text x="135.2" y="202.2">3</text>
<text x="165.6" y="202.2">2</text>
<text x="205" y="201.6">1</text>
<text x="235.6" y="200.3">14</text>
<text x="135.2" y="205.4">6</text>
<text x="165.2" y="205.4">15</text>
<text x="205" y="205.4">2</text>
<text x="205" y="209.2">8</text>
<text x="235.6" y="207.3">11</text>
<text x="235.6" y="204.1">12</text>
<text x="135.2" y="210.5">1</text>
<text x="135.2" y="213.7">7</text>
<text x="165.2" y="213.7">14</text>
<text x="165.6" y="210.5">4</text>
<text x="173.3" y="211.4">PS_1V8</text>
<text x="205" y="215.2">3</text>
<text x="205" y="212.4">4</text>
<text x="235.6" y="211.1">10</text>
<text x="236.1" y="213.7">9</text>
<text x="135.2" y="221.9">8</text>
<text x="165.2" y="221.9">13</text>
<text x="204.5" y="221.4">13</text>
<text x="205" y="217.2">5</text>
<text x="205" y="219.1">6</text>
<text x="236.1" y="218.1">7</text>
<text x="134.7" y="227">16</text>
<text x="165.6" y="227">5</text>
<text x="134.7" y="234">10</text>
<text x="135.2" y="230.2">9</text>
<text x="165.2" y="234">11</text>
<text x="165.2" y="230.2">12</text>
<text x="10.4" y="235.7">E</text>
<text x="408.4" y="235.7">E</text>
<text x="10.5" y="285.7">F</text>
<text x="35" y="286.7">1</text>
<text x="85" y="286.7">2</text>
<text x="135" y="286.7">3</text>
<text x="185" y="286.7">4</text>
<text x="235" y="286.7">5</text>
<text x="285" y="286.7">6</text>
<text x="335" y="286.7">7</text>
<text x="385" y="286.7">8</text>
<text x="408.5" y="285.7">F</text>
</g>
<g font-size="1.8" fill="#008484">
<text x="259.1" y="34.8">0.1uF</text>
<text x="267.4" y="35">C50</text>
<text x="273.8" y="33.5">GND</text>
<text x="242.1" y="37.8">R40</text>
<text x="242.1" y="40.1">10K</text>
<text x="251" y="37.8">R41</text>
<text x="251" y="40.1">10K</text>
<text x="269.4" y="40.4">AP2151AW-7</text>
<text x="273" y="38.1">IC23</text>
<text x="221.4" y="45">R38</text>
<text x="229.3" y="46.3">0</text>
<text x="268" y="47.3">EN</text>
<text x="268" y="44.7">IN</text>
<text x="278.1" y="45.9">OUT</text>
<text x="187.4" y="53.9">R57</text>
<text x="222.9" y="52">R39</text>
<text x="229.4" y="48.7">0</text>
<text x="268" y="49.8">FLG</text>
<text x="277.9" y="48.4">GND</text>
<text x="187.5" y="56.2">100k</text>
<text x="226" y="59.1">J4</text>
<text x="287.7" y="55.9">GND</text>
<text x="123.7" y="63.8">C57</text>
<text x="130.6" y="64.1">0.1uF</text>
<text x="212.5" y="65.2">ML_LANE0_P</text>
<text x="222.1" y="61.5">0472720001</text>
<text x="234" y="65.2">DP_PWR</text>
<text x="270.8" y="60.8">PWR_FLAG</text>
<text x="114" y="66.4">C54</text>
<text x="121" y="66.6">0.1uF</text>
<text x="123.7" y="71.5">C58</text>
<text x="130.6" y="71.7">0.1uF</text>
<text x="212.5" y="67.7">ML_LANE0_N</text>
<text x="234.2" y="68.4">RETURN</text>
<text x="285.3" y="69.8">C63</text>
<text x="286.1" y="71.8">4.7uF</text>
<text x="295.9" y="69.6">C51</text>
<text x="296.7" y="71.2">47uF</text>
<text x="114" y="74">C55</text>
<text x="121" y="74.3">0.1uF</text>
<text x="212.5" y="72.8">ML_LANE1_P</text>
<text x="212.5" y="75.3">ML_LANE1_N</text>
<text x="228.4" y="72.8">HOTPLUG_DET</text>
<text x="244.6" y="77.1">PWR_FLAG</text>
<text x="264.3" y="77">R64</text>
<text x="272.8" y="76.4">R67</text>
<text x="212.5" y="80.4">ML_LANE2_P</text>
<text x="212.5" y="83">ML_LANE2_N</text>
<text x="264.5" y="79.3">100k</text>
<text x="273.3" y="78.1">0</text>
<text x="281" y="82.3">GND</text>
<text x="291.9" y="82.3">GND</text>
<text x="212.5" y="88">ML_LANE3_P</text>
<text x="236.7" y="85.5">GND1</text>
<text x="236.7" y="88">GND2</text>
<text x="212.5" y="90.6">ML_LANE3_N</text>
<text x="212.5" y="95.7">AUX_CH_P</text>
<text x="236.7" y="93.1">GND4</text>
<text x="236.7" y="95.7">GND5</text>
<text x="236.7" y="90.6">GND3</text>
<text x="212.5" y="98.2">AUX_CH_N</text>
<text x="235.8" y="100.1">SHLD1</text>
<text x="250.7" y="101.7">R62</text>
<text x="212.5" y="103.3">CONFIG1</text>
<text x="212.5" y="105.8">CONFIG2</text>
<text x="235.8" y="102.7">SHLD2</text>
<text x="235.8" y="105.2">SHLD3</text>
<text x="235.8" y="107.7">SHLD4</text>
<text x="250.9" y="109.8">R63</text>
<text x="260.6" y="109.8">0</text>
<text x="190.7" y="115.4">R58</text>
<text x="190.8" y="117.7">100k</text>
<text x="199.4" y="117.7">1M</text>
<text x="199.5" y="115.4">R59</text>
<text x="207.3" y="117.7">1M</text>
<text x="207.4" y="115.4">R61</text>
<text x="245.2" y="115.1">PWR_FLAG</text>
<text x="260.4" y="121.7">GND</text>
<text x="305.6" y="125.8">TPD4E001DRLR</text>
<text x="311" y="123.5">IC4</text>
<text x="186.8" y="129.8">GND</text>
<text x="195.7" y="129.8">GND</text>
<text x="203.5" y="129.8">GND</text>
<text x="305.6" y="130.2">IO1</text>
<text x="316.4" y="130.2">IO3</text>
<text x="182.1" y="137.6">C59</text>
<text x="193.5" y="137.6">C61</text>
<text x="305.6" y="132.8">IO2</text>
<text x="305.6" y="135.3">GND</text>
<text x="315.5" y="135.3">VCC</text>
<text x="316.4" y="132.8">IO4</text>
<text x="161.4" y="140.8">GND</text>
<text x="183" y="139.3">0.1uF</text>
<text x="194.4" y="139.3">0.1uF</text>
<text x="295.4" y="143.5">GND</text>
<text x="331.3" y="138.8">C67</text>
<text x="332.2" y="140.4">0.1uF</text>
<text x="327.1" y="149.9">GND</text>
<text x="177.9" y="151.3">GND</text>
<text x="269.1" y="175.8">R65</text>
<text x="269.3" y="178.1">2.49k</text>
<text x="269.1" y="186">R66</text>
<text x="269.2" y="188.3">1.5k</text>
<text x="149.5" y="197.4">IC2</text>
<text x="210.7" y="197.5">DS90LV019TMTC_NOPB</text>
<text x="219.7" y="195.2">IC3</text>
<text x="245.4" y="197.4">C62</text>
<text x="265.1" y="196">GND</text>
<text x="288.5" y="194.7">C65</text>
<text x="295.5" y="194.9">0.1uF</text>
<text x="108.1" y="200.9">GND</text>
<text x="116.5" y="199.4">C56</text>
<text x="123.4" y="199.6">0.1uF</text>
<text x="138.9" y="203.1">V_CCA</text>
<text x="141.6" y="199.8">74AVC4T245RSVR-NT</text>
<text x="156.8" y="203.1">V_CCB</text>
<text x="174.9" y="199.4">C60</text>
<text x="189.7" y="200.9">GND</text>
<text x="208.8" y="202.5">DE</text>
<text x="229.6" y="201.2">VCC</text>
<text x="260.2" y="199">GND</text>
<text x="283.1" y="200.1">R68</text>
<text x="283.3" y="202.4">49.9</text>
<text x="138.9" y="206.3">1A1</text>
<text x="159.6" y="206.3">1B1</text>
<text x="208.8" y="206.3">DIN</text>
<text x="229.6" y="205">DO+</text>
<text x="230" y="208.2">DO-</text>
<text x="283.1" y="208.9">R69</text>
<text x="138.9" y="211.4">1OE</text>
<text x="138.9" y="214.5">1A2</text>
<text x="158.8" y="211.4">1DIR</text>
<text x="159.6" y="214.5">1B2</text>
<text x="208.8" y="213.3">ROUT</text>
<text x="208.8" y="210.1">RE</text>
<text x="230.5" y="212">RI+</text>
<text x="230.9" y="214.5">RI-</text>
<text x="283.3" y="211.2">49.9</text>
<text x="288.5" y="213.2">C66</text>
<text x="208.8" y="216.1">NC_1</text>
<text x="208.8" y="218.1">NC_2</text>
<text x="208.8" y="220">NC_3</text>
<text x="229.4" y="219">GND</text>
<text x="138.9" y="227.9">2OE</text>
<text x="138.9" y="222.8">2A1</text>
<text x="158.8" y="227.9">2DIR</text>
<text x="159.6" y="222.8">2B1</text>
<text x="208.8" y="222.3">NC_4</text>
<text x="138.9" y="231">2A2</text>
<text x="159.6" y="231">2B2</text>
<text x="202.8" y="230">10</text>
<text x="138.9" y="234.9">GND_1</text>
<text x="156.9" y="234.9">GND_2</text>
<text x="128.7" y="244.5">GND</text>
<text x="169.4" y="244.5">GND</text>
<text x="239.9" y="244.6">GND</text>
</g>
<g font-size="1.8" fill="#840084">
<text x="260.3" y="32.5">25V</text>
<text x="231.9" y="46.2">1/5W</text>
<text x="241.9" y="42.4">1%</text>
<text x="250.8" y="42.4">1%</text>
<text x="231.9" y="50.9">1/5W</text>
<text x="121.2" y="68.9">25V</text>
<text x="130.9" y="66.4">25V</text>
<text x="121.2" y="76.5">25V</text>
<text x="130.9" y="74">25V</text>
<text x="286.3" y="73.9">10V</text>
<text x="296.7" y="73">10V</text>
<text x="264.3" y="81.2">1%</text>
<text x="273.9" y="79.6">1/5W</text>
<text x="256.5" y="105">1/5W</text>
<text x="256.5" y="113.1">1/5W</text>
<text x="190.6" y="119.6">1%</text>
<text x="182.8" y="141.2">25V</text>
<text x="194.3" y="141.2">25V</text>
<text x="332.1" y="142.3">25V</text>
<text x="295.7" y="197.2">25V</text>
<text x="123.6" y="201.9">25V</text>
<text x="182.1" y="201.9">25V</text>
<text x="252.6" y="200">25V</text>
<text x="295.7" y="215.7">25V</text>
</g>
<g font-size="1.8" fill="#848400">
<text x="200.7" y="47.3">HDA02_DP_PWR_EN</text>
<text x="197.3" y="49.8">HDA12_DP_PWR_FAULT</text>
<text x="84.5" y="65.2">GTR_DP1_M2C_EDP0_TX_P</text>
<text x="84.4" y="67.7">GTR_DP1_M2C_EDP0_TX_N</text>
<text x="84.4" y="75.3">GTR_DP0_M2C_EDP1_TX_N</text>
<text x="84.5" y="72.8">GTR_DP0_M2C_EDP1_TX_P</text>
<text x="95.6" y="206.3">MIO27_DP_AUX_OUT</text>
<text x="101.5" y="214.5">MIO29_DP_OE</text>
<text x="97.6" y="222.8">MIO30_DP_AUX_IN</text>
<text x="100.3" y="231">MIO28_DP_HPD</text>
</g>
<g font-size="1.8">
<text x="250.2" y="46.4">DP_PWR_EN</text>
<text x="250.2" y="48.9">DP_PWR_FAULT3</text>
<text x="137.2" y="64.3">GT1_DP0_TX_C_P</text>
<text x="284.5" y="64.3">DP_PWR</text>
<text x="137.2" y="66.8">GT1_DP0_TX_C_N</text>
<text x="137.2" y="71.9">GT0_DP1_TX_C_P</text>
<text x="250.5" y="71.9">DP_HPD_IN</text>
<text x="137.2" y="74.5">GT0_DP1_TX_C_N</text>
<text x="132.7" y="94.8">EDP_AUX_C_P</text>
<text x="132.7" y="97.3">EDP_AUX_C_N</text>
<text x="285.8" y="129.3">EDP_AUX_C_P</text>
<text x="285.8" y="131.9">EDP_AUX_C_N</text>
<text x="326.6" y="131.9">DP_HPD_IN</text>
<text x="329" y="129.3">DP_PWR</text>
<text x="301.3" y="195.1">EDP_AUX_C_P</text>
<text x="178.8" y="205.4">DP_AUX_OUT_LS</text>
<text x="253.1" y="204.1">DPAUX_P</text>
<text x="178.8" y="213.7">DP_OE_LS</text>
<text x="253.1" y="213.7">DPAUX_N</text>
<text x="295.5" y="213.4">0.1uF EDP_AUX_C_N</text>
<text x="178.8" y="221.9">DP_AUX_IN_LS</text>
<text x="179.3" y="230.2">DP_HPD_LS R60</text>
<text x="207.2" y="230.2">DP_HPD_IN</text>
</g>
<g font-size="1.8" fill="#0000c2">
<text x="121.9" y="59">All Diff pair lines will be impedance matched to 100 Ohms</text>
<text x="73.5" y="81.3">Note, GTR1 is DP Lane 0, and GTR0 is DP Lane 1</text>
<text x="80.8" y="187.7">Displayport IO</text>
<text x="80.8" y="189.8">Page 35/58 of ZCU104 Schematic</text>
</g>
<g font-size="1.8" fill="#008400">
<text x="260.9" y="101.4">0</text>
<text x="252.3" y="197.7">0.1uF</text>
<text x="181.8" y="199.6">0.1uF</text>
</g>
<text font-size=".7" fill="#008484" x="275.2" y="72" transform="rotate(-90 275.2 72)">PWR_FLAG</text>
</svg>
